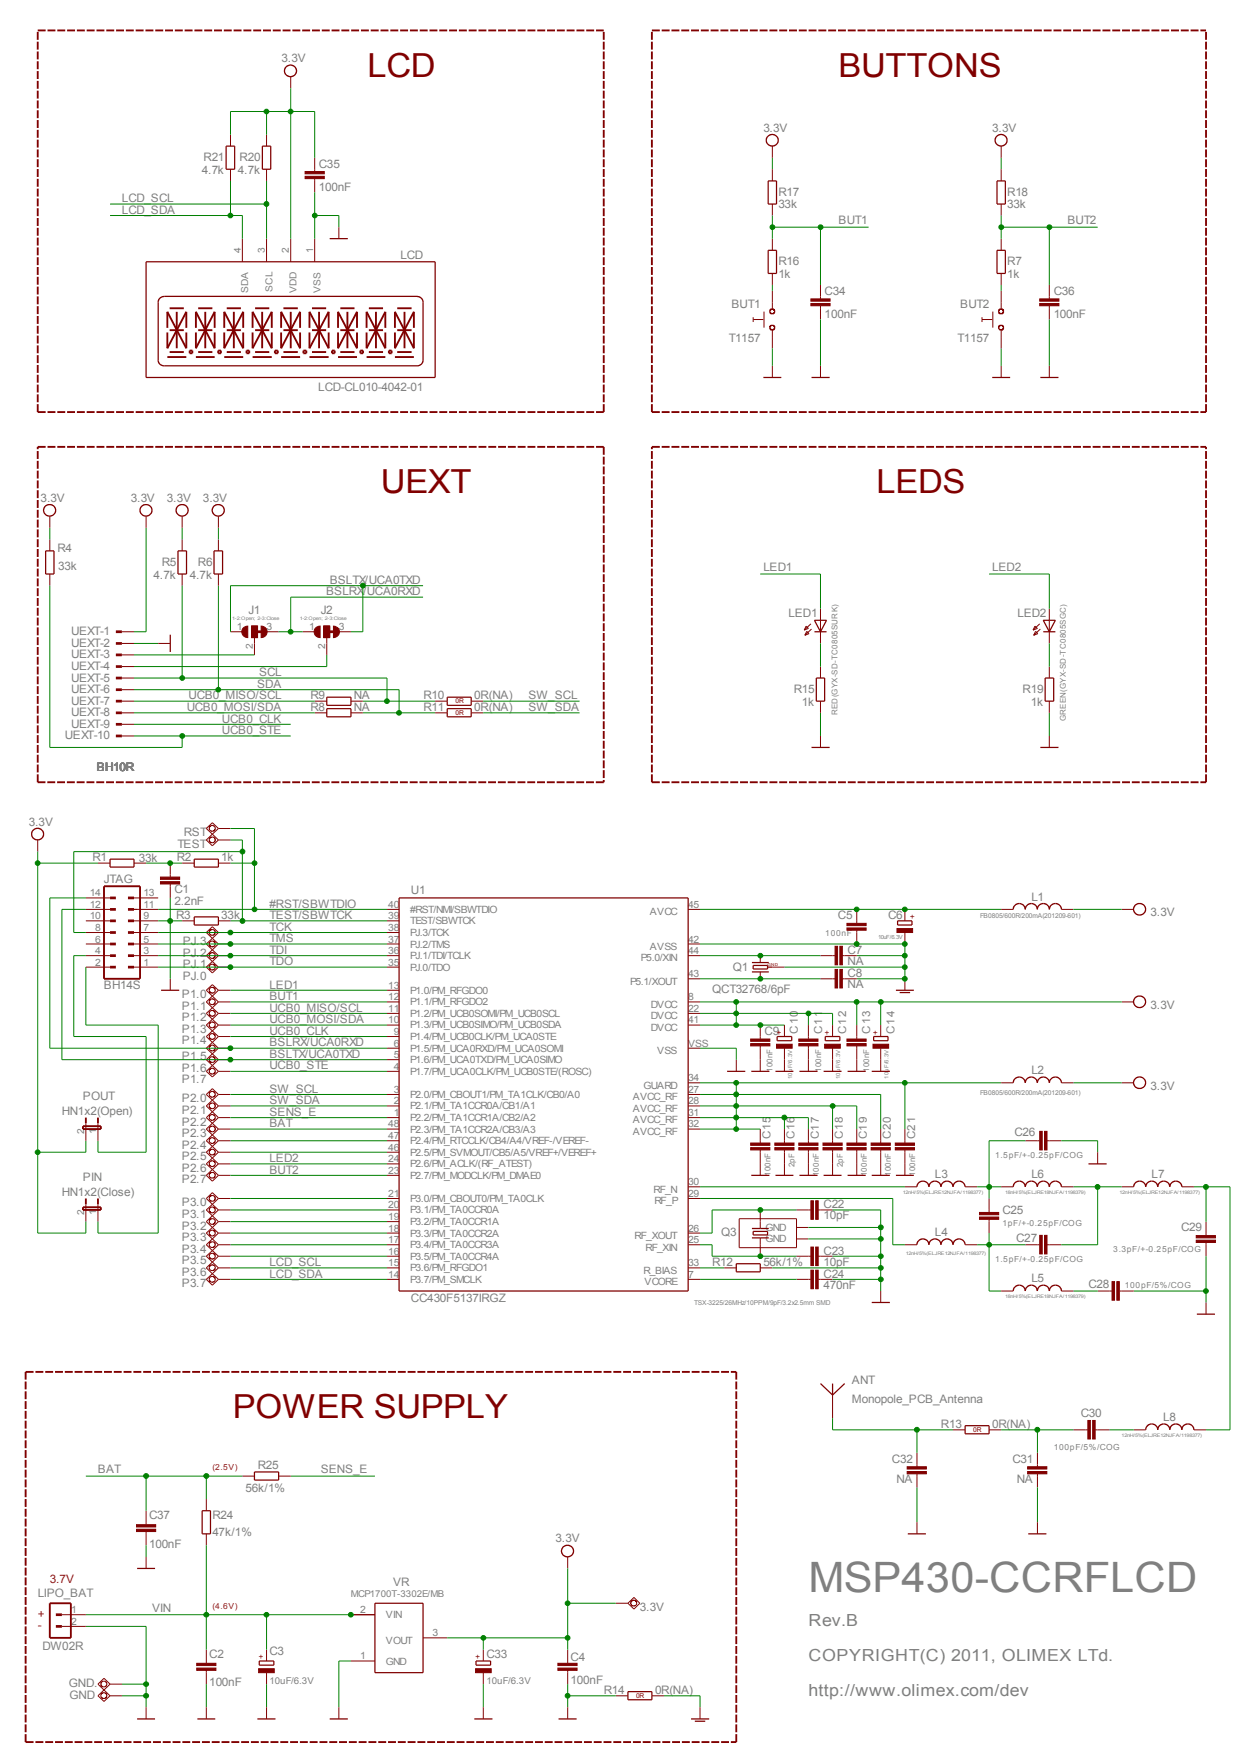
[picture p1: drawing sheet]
<svg xmlns="http://www.w3.org/2000/svg" width="210mm" height="297mm" viewBox="0 0 210 297" stroke-linecap="round" stroke-linejoin="round" font-family="sans-serif">
<g fill="none" stroke="#800000" stroke-width=".17">
<path d="M49.2 13v2M39 22.8v1.9M39 28.6v2M45.1 22.8v1.9M45.1 28.6v2M53.3 26.7v2.3M53.3 30.2v2.4M57.4 38.5v1.9M130.7 24.7v2M130.7 28.6v2M130.7 34.5v2M169.5 24.7v2"/>
<path d="M169.5 28.6v2M169.5 34.5v2M41 40.4v3.9M45.1 40.4v3.9M49.2 40.4v3.9M53.3 40.4v3.9M127.5 54.1h1.7M127.5 53.7v.8M129.3 52.7v2.8M130.7 40.4v2M130.7 46.3v1.9M130.7 49.2v3.1"/>
<path d="M130.7 55.8v3.2M138.9 48.2v2.4M138.9 51.8v2.3M166.2 54.1h1.8M166.2 53.7v.8M168.1 52.7v2.8M169.5 40.4v2M169.5 46.3v1.9M169.5 49.2v3.1M169.5 55.8v3.2M177.6 48.2v2.4M177.6 51.8v2.3"/>
<path d="M130.7 61.9v2M138.9 61.9v2M169.5 61.9v2M177.6 61.9v2M8.4 87.4v1.9M8.4 91.3v1.9M8.4 97.2v1.9M24.7 87.4v1.9M30.8 87.4v1.9M30.8 91.3v1.9M30.8 97.2v1.9M37 87.4v1.9"/>
<path d="M37 91.3v1.9M37 97.2v1.9M20.6 108.9h2.1M20.6 106.9h2.1M20.6 118.7h2.1M20.6 110.8h2.1M20.6 112.8h2.1M20.6 114.8h2.1M20.6 116.7h2.1M26.8 108.9h2M39 106.9h2M42.6 106h1v1.9h-1z"/>
<path d="M43.1 107.9v2.9M45.1 106.9h2.1M51.2 106.9h2.1M53.3 118.7h2M54.8 106h1v1.9h-1zM55.3 107.9v2.9M57.4 106.9h2M59.4 118.7h2M73.7 118.7h2M79.8 118.7h2M136.5 106l.3 .4-.7 .2zM136.6 106.9l.3 .3-.7 .3z"/>
<path d="M137.3 105.6l-1.2 1M137.4 106.5l-1.2 1M138.9 103v5.9M138.9 112.8v2M138.9 118.7v1.9M175.2 106l.4 .4-.7 .2zM175.3 106.9l.4 .3-.7 .3zM176 105.6l-1.1 1M176.1 106.5l-1.1 1M177.6 103v5.9M177.6 112.8v2M177.6 118.7v1.9"/>
<path d="M20.6 120.6h2.1M20.6 122.6h2.1M20.6 124.6h2.1M53.3 120.6h2M59.4 120.6h2M73.7 120.6h2M79.8 120.6h2M138.9 124.6v1.9M177.6 124.6v1.9M6.4 142.2v1.9M14.5 159.8h4.1M14.5 157.8h4.1"/>
<path d="M14.5 155.9h4.1M14.5 153.9h4.1M14.5 152h4.1M16.6 146.1h2M22.7 159.8h4.1M22.7 157.8h4.1M22.7 155.9h4.1M22.7 153.9h4.1M22.7 152h4.1M22.7 146.1h2M28.8 146.1v2.3M28.8 149.6v2.4"/>
<path d="M30.8 155.9h2.1M30.8 146.1h2.1M35.9 158.8l-1 1 2.1 1.9M35.9 158.8l1.1 1M35.9 141.2l-1 1 1 1 1.1-1M35.9 141.2l1.1 1M37 159.8h2M37 157.8h2M37 155.9h2M37 159.8l-2.1 1.9 1 1M37 157.8l-1.1-1-1 1 1 1M37 157.8l-1.1 1"/>
<path d="M37 146.1h2M37 140.2h2M37 140.2l-1.1-1-1 1 1 1M37 140.2l-1.1 1M37 142.2h2M65.5 159.8h2.1M65.5 157.8h2.1M65.5 155.9h2.1M65.5 153.9h2.1M116.5 159.8h2M116.5 153.9h2M145 153.9v2.4"/>
<path d="M145 157.4v2.4M153.2 153.9v2M153.2 157.8v2M169.5 153.9h2M179.7 153.9h2M189.9 153.9h2M14.5 161.7h4.1M14.5 163.7h4.1M22.7 161.7h4.1M22.7 163.7h4.1M28.8 165.7v1.9M35.9 170.6l-1 .9 2.1 2"/>
<path d="M35.9 170.6l1.1 .9M35.9 174.5l-1 .9 2.1 2M35.9 174.5l1.1 .9M35.9 178.4l-1 1 2.1 1.9M35.9 178.4l1.1 1M35.9 162.7l-1 1 1 1 1.1-1M35.9 162.7l1.1 1M37 161.7h2M37 163.7h2M37 167.6h2M37 167.6l-1.1-.9-1 .9 2.1 2M37 167.6l-2.1 2 1 1"/>
<path d="M37 169.6h2M37 169.6l-1.1 1M37 171.5h2M37 171.5l-2.1 2 1 1M37 173.5h2M37 173.5l-1.1 1M37 175.4h2M37 175.4l-2.1 2 1 1M37 177.4h2M37 177.4l-1.1 1M37 179.4h2M37 179.4l-2.1 1.9 1 1 1.1-1"/>
<path d="M37 161.7l-1.1 1M65.5 161.7h2.1M65.5 163.7h2.1M65.5 167.6h2.1M65.5 169.6h2.1M65.5 171.5h2.1M65.5 173.5h2.1M65.5 175.4h2.1M65.5 177.4h2.1M65.5 179.4h2.1M116.5 161.7h2M116.5 165.7h2"/>
<path d="M116.5 169.6h2M116.5 171.5h2M116.5 173.5h2M116.5 177.4h2M124.6 179.4v1.9M128.7 161.7v1.2M128.7 164.5v1.2M128.7 173.5v2.3M128.7 177v4.3M130.7 163.7h2.1M132.8 173.5v1.9M132.8 177.4v3.9"/>
<path d="M136.8 173.5v2.3M136.8 177v4.3M138.9 161.7h2.5M138.9 165.7h2.5M140.9 173.5v1.9M140.9 177.4v3.9M142.6 161.7h2.4M142.6 165.7h2.4M145 173.5v2.3M145 177v4.3M149.1 173.5v1.9M149.1 177.4v3.9"/>
<path d="M153.2 165.7v1.9M189.9 169.6h2M14.5 190.1v3M16.6 190.1v3M35.9 186.2l-1 1 2.1 2M35.9 186.2l1.1 1M35.9 190.1l-1 1 2.1 2M35.9 190.1l1.1 1M35.9 194l-1 1 2.1 2M35.9 194l1.1 1M35.9 197.9l-1 1 1 1 1.1-1M35.9 197.9l1.1 1"/>
<path d="M37 193.1h2M37 181.3h2M37 185.2h2M37 185.2l-1.1-.9-1 .9 1 1M37 185.2l-1.1 1M37 187.2h2M37 187.2l-2.1 2 1 .9M37 189.2h2M37 189.2l-1.1 .9M37 191.1h2M37 191.1l-2.1 2 1 .9M37 193.1l-1.1 .9"/>
<path d="M37 195h2M37 195l-2.1 2 1 .9M37 197h2M37 197l-1.1 .9M37 198.9h2M65.5 193.1h2.1M65.5 181.3h2.1M65.5 185.2h2.1M65.5 187.2h2.1M65.5 189.2h2.1M65.5 191.1h2.1M65.5 195h2.1"/>
<path d="M65.5 197h2.1M65.5 198.9h2.1M116.5 183.3h2M116.5 185.2h2M116.5 187.2h2M116.5 189.2h2M116.5 191.1h2M128.7 191.1v2.4M128.7 194.6v4.3M132.8 191.1v2.4M132.8 194.6v4.3M136.8 191.1v2.4"/>
<path d="M136.8 194.6v4.3M140.9 191.1v2.4M140.9 194.6v4.3M145 191.1v2.4M145 194.6v4.3M149.1 191.1v2.4M149.1 194.6v4.3M153.2 191.1v2.4M153.2 194.6v4.3M169.5 183.3h2M173.6 193.1h2.4M177.2 193.1h2.5"/>
<path d="M179.7 183.3h2M185.8 195v2M189.9 183.3h2M14.5 203.8v3M16.6 203.8v3M35.9 203.8l-1 1 2.1 2M35.9 203.8l1.1 1M35.9 207.8l-1 .9 2.1 2M35.9 207.8l1.1 .9M35.9 211.7l-1 .9 2.1 2M35.9 211.7l1.1 .9M35.9 215.6l-1 .9 1 1 1.1-1"/>
<path d="M35.9 215.6l1.1 .9M37 204.8h2M37 212.6h2M37 216.5h2M37 210.7h2M37 202.8h2M37 202.8l-1.1-.9-1 .9 1 1M37 202.8l-1.1 1M37 204.8l-2.1 2 1 1M37 206.8h2M37 206.8l-1.1 1M37 208.7h2"/>
<path d="M37 208.7l-2.1 2 1 1M37 210.7l-1.1 1M37 212.6l-2.1 2 1 1M37 214.6h2M37 214.6l-1.1 1M65.5 204.8h2.1M65.5 212.6h2.1M65.5 216.5h2.1M65.5 210.7h2.1M65.5 202.8h2.1M65.5 206.8h2.1M65.5 208.7h2.1"/>
<path d="M65.5 214.6h2.1M116.5 216.5h2M116.5 210.7h2M116.5 200.9h2M116.5 202.8h2M116.5 208.7h2M116.5 214.6h2M122.6 214.6h2M125.1 206.3h9.7v4.9h-9.7zM128.7 204.8v3.1M128.7 209.5v3.1M128.7 214.6h2"/>
<path d="M134.8 204.8h2.5M134.8 212.6h2.5M134.8 216.5h2.5M134.8 209.7h2M134.8 207.8h2M138.5 204.8h2.4M138.5 212.6h2.4M138.5 216.5h2.4M149.1 218.5v2M153.2 210.7h2M153.2 200.9h2M163.4 210.7h2"/>
<path d="M163.4 200.9h2M167.4 202.8v2.4M167.4 206.4v2.3M169.5 218.5h2M169.5 200.9h2M173.6 210.7h2.4M177.2 210.7h2.5M179.7 218.5h2M179.7 200.9h2M185.8 218.5h2.4M189.5 218.5h2.4M189.9 200.9h2"/>
<path d="M200.1 200.9h2M204.2 206.8v2.3M204.2 210.3v2.3M140.9 236.1v3.9M204.2 220.5v1.9M24.7 255.7v2.3M24.7 259.2v2.3M34.9 253.7v2M34.9 259.6v1.9M41 249.8h2.1M47.2 249.8h2M155.2 245.9v2.3"/>
<path d="M155.2 249.4v2.4M155.2 257.6v2M161.3 242h2.1M167.4 242h2.1M175.6 245.9v2.3M175.6 249.4v2.4M175.6 257.6v2M181.7 242h2.4M185.4 242h2.4M191.9 242h2.1M202.1 242h2.1M10.5 273.3h4"/>
<path d="M10.5 275.3h4M24.7 263.5v2M34.9 279.2v2.3M45.1 279.2v1.9M59.4 273.3h4.1M71.6 277.2h4.1M81.8 279.2v1.9M96.1 263.5v2M96.1 279.2v2.3M104.2 271.4h2.1M106.3 271.4l1-1 1 1-1 .9zM18.6 287h2"/>
<path d="M18.6 285l-2 2 1 1 1-1M18.6 285l-1-.9-1 .9 2 2M18.6 285h2M24.7 289v1.9M34.9 282.7v2.3M34.9 289v1.9M45.1 283.1v1.9M45.1 289v1.9M57.4 289v1.9M59.4 281.1h4.1M81.8 283.1v1.9M81.8 289v1.9"/>
<path d="M96.1 282.7v2.3M96.1 289v1.9M104.2 287h2.1M110.3 287h2.1M118.5 289v1.9"/>
<circle cx="35.9" cy="140.2" r=".5"/>
<circle cx="35.9" cy="159.8" r=".5"/>
<circle cx="35.9" cy="142.2" r=".5"/>
<circle cx="35.9" cy="157.8" r=".5"/>
<circle cx="35.9" cy="167.6" r=".51"/>
<circle cx="35.9" cy="171.5" r=".51"/>
<circle cx="35.9" cy="177.4" r=".5"/>
<circle cx="35.9" cy="163.7" r=".5"/>
<circle cx="35.9" cy="161.7" r=".5"/>
<circle cx="35.9" cy="179.3" r=".5"/>
<circle cx="35.9" cy="175.4" r=".5"/>
<circle cx="35.9" cy="169.5" r=".5"/>
<circle cx="35.9" cy="173.5" r=".5"/>
<circle cx="35.9" cy="191.1" r=".5"/>
<circle cx="35.9" cy="197" r=".5"/>
<circle cx="35.9" cy="195" r=".5"/>
<circle cx="35.9" cy="193" r=".5"/>
<circle cx="35.9" cy="189.1" r=".5"/>
<circle cx="35.9" cy="187.2" r=".5"/>
<circle cx="35.9" cy="185.2" r=".5"/>
<circle cx="35.9" cy="198.9" r=".49"/>
<circle cx="36" cy="181.3" r=".49"/>
<circle cx="35.9" cy="202.8" r=".51"/>
<circle cx="35.9" cy="212.6" r=".51"/>
<circle cx="35.9" cy="216.6" r=".5"/>
<circle cx="35.9" cy="208.7" r=".5"/>
<circle cx="35.9" cy="204.8" r=".5"/>
<circle cx="35.9" cy="206.7" r=".5"/>
<circle cx="35.9" cy="214.6" r=".5"/>
<circle cx="35.9" cy="210.7" r=".5"/>
<circle cx="107.3" cy="271.3" r=".5"/>
<circle cx="17.6" cy="285" r=".52"/>
<circle cx="17.6" cy="287" r=".51"/>
</g>
<g fill="none" stroke="#800000" stroke-width=".21">
<path d="M38.3 24.7h1.4v3.9h-1.4zM44.4 24.7h1.4v3.9h-1.4zM130 30.6h1.4v3.9h-1.4zM168.8 30.6h1.4v3.9h-1.4zM24.7 44.3h49v19.6h-49zM27.1 50.5l.6-.3h43.2l.5 .4 .2 .4v10.1l-.2 .4-.6 .4h-43.2l-.5-.2-.3-.6v-10.1zM55.8 40.4h3.1M130 42.4h1.4v3.9h-1.4zM168.8 42.4h1.4v3.9h-1.4zM129.2 63.9h3.1M137.4 63.9h3M168 63.9h3"/>
<path d="M176.1 63.9h3.1M7.7 93.2h1.4v4h-1.4zM30.1 93.2h1.5v4h-1.5zM36.2 93.2h1.5v4h-1.5zM28.8 107.4v2.9M55.3 119.9h4.1v1.4h-4.1zM55.3 118h4.1v1.4h-4.1zM75.7 119.9h4.1v1.4h-4.1zM75.7 118h4.1v1.4h-4.1zM137.9 105h2l-1 1.9zM137.9 106.9h2M138.2 114.8h1.4v3.9h-1.4z"/>
<path d="M176.6 106.9h2M176.6 105h2l-1 1.9zM176.9 114.8h1.5v3.9h-1.5zM137.4 126.5h3M176.1 126.5h3.1M18.6 145.4h4.1v1.4h-4.1zM32.9 155.2h4.1v1.4h-4.1zM32.9 145.4h4.1v1.4h-4.1zM67.6 152h48.9v66.5h-48.9zM151.9 155.9h2.5v.7h-2.5zM171.5 153.9l.1-.5 .4-.3 .4-.2 .8 .2 .2 .3 .2 .5 .1-.5 .3-.3 .7-.2 .6 .3 .2 .4 .1 .3M175.6 153.9l.2-.6 .7-.4 .7 .2 .3 .3 .1 .5 .2-.5 .3-.3 .4-.2 .5 .1 .5 .4 .2 .5"/>
<path d="M27.3 167.6h3M127.3 164.5h2.8M127.3 162.9h2.8M127.5 163.4h2.4v.6h-2.4zM129.9 163.7h.8M131.6 175.4h2.4v.7h-2.4zM139.7 175.4h2.5v.7h-2.5zM147.9 175.4h2.4v.7h-2.4zM151.7 167.6h3M152.3 168h1.8M123.1 181.3h3.1M127.2 181.3h3"/>
<path d="M127.2 198.9h3M131.3 181.3h3M131.3 198.9h3M135.3 181.3h3.1M135.3 198.9h3.1M139.4 181.3h3.1M139.4 198.9h3.1M143.5 181.3h3M143.5 198.9h3M147.6 181.3h3M147.6 198.9h3M151.7 198.9h3"/>
<path d="M171.5 183.3l.2-.6 .2-.2 .6-.2 .6 .2 .3 .3 .2 .5 .1-.6 .3-.2 .3-.2h.5l.7 .5 .1 .5M175.6 183.3l.1-.5 .4-.4 .5-.1 .7 .2 .3 .4v.4l.2-.5 .3-.3 .3-.2h.5l.6 .4 .2 .6M184.3 197h3M124.6 213.9h4.1v1.4h-4.1zM127.3 207.9h2.8M127.3 209.5h2.8M127.5 208.4h2.4v.6h-2.4zM155.2 200.9l.2-.6 .6-.4h.4l.5 .2 .3 .4v.4l.2-.6 .6-.4h.5l.5 .3 .2 .3 .1 .4 .2-.6 .6-.4 .8 .2 .3 .3 .1 .5 .1-.5 .4-.3 .8-.2 .6 .4 .2 .6M155.2 210.7l.1-.5 .4-.4 .4-.1 .8 .2 .3 .5v.3l.3-.7 .6-.3h.3l.6 .2 .2 .5 .1 .3 .2-.7 .6-.3h.5l.5 .3 .2 .7 .3-.7 .5-.3h.4l.6 .3 .3 .7M171.5 218.5l.1-.5 .4-.3 .4-.2 .7 .2 .3 .3 .2 .5 .1-.5 .3-.3 .4-.2 .5 .1 .6 .4 .1 .5M171.5 200.9l.2-.6 .6-.4h.5l.3 .2 .3 .2 .2 .6 .1-.5 .3-.3 .4-.2h.4l.6 .4 .2 .6M175.6 218.5l.2-.6 .7-.4 .8 .2 .3 .4v.4l.1-.4 .4-.4 .4-.2 .5 .1 .5 .3 .2 .6"/>
<path d="M175.6 200.9l.2-.6 .6-.4h.4l.5 .2 .3 .4v.4l.1-.5 .4-.3 .8-.2 .6 .4 .2 .6M191.9 200.9l.2-.6 .6-.4h.4l.4 .2 .3 .3 .1 .5M194 200.9l.1-.6 .6-.4h.5l.4 .2 .3 .4 .1 .4 .1-.6 .7-.4h.4l.5 .3 .2 .3 .1 .4 .1-.5 .4-.3 .7-.2 .6 .4 .3 .6M138.9 234.2l2 1.9M140.9 234.2v1.9M143 234.2l-2.1 1.9M147.6 220.5h3M202.6 222.4h3.1M34.2 255.7h1.4v3.9h-1.4zM43.1 249.1h4.1v1.4h-4.1zM153.7 259.6h3M163.4 241.3h4v1.4h-4z"/>
<path d="M174.1 259.6h3M194 242v-.3l.2-.4 .6-.3h.4l.5 .3 .2 .4 .1 .3 .3-.7 .5-.3h.4l.5 .3 .2 .2 .1 .5 .3-.7 .5-.3h.4l.5 .3 .3 .4 .1 .3v-.3l.3-.5 .5-.2h.4l.6 .4 .2 .6M23.2 265.5h3M63.5 271.4h8.1v11.7h-8.1zM23.2 290.9h3M33.4 290.9h3M43.6 290.9h3M43.9 281.1h2.5v.7h-2.5zM55.8 290.9h3.1M80.3 290.9h3.1M80.6 281.1h2.4v.7h-2.4zM94.5 290.9h3.1"/>
<path d="M106.3 286.3h4v1.4h-4zM117 290.9h3.1M117.6 291.3h1.8"/>
<circle cx="49.2" cy="12" r=".99"/>
<circle cx="130.7" cy="23.7" r=".99"/>
<circle cx="169.5" cy="23.7" r=".99"/>
<circle cx="130.7" cy="55.5" r=".4"/>
<circle cx="130.7" cy="52.7" r=".39"/>
<circle cx="169.5" cy="55.4" r=".41"/>
<circle cx="169.5" cy="52.7" r=".4"/>
<circle cx="8.4" cy="86.4" r="1"/>
<circle cx="24.7" cy="86.4" r="1"/>
<circle cx="30.9" cy="86.4" r="1"/>
<circle cx="37" cy="86.4" r="1"/>
<circle cx="6.4" cy="141.2" r=".99"/>
<circle cx="192.9" cy="153.9" r="1"/>
<circle cx="192.9" cy="169.6" r="1"/>
<circle cx="192.9" cy="183.2" r="1"/>
<circle cx="96.1" cy="262.5" r="1"/>
</g>
<g fill="#800000" stroke="#800000" stroke-width=".17">
<path d="M27.2 149.2h3.2v.4h-3.2z" fill-rule="evenodd"/>
<path d="M27.2 148.4h3.2v.4h-3.2z" fill-rule="evenodd"/>
<path d="M33.3 282.3h3.2v.4h-3.2z" fill-rule="evenodd"/>
<path d="M33.3 281.5h3.2v.4h-3.2z" fill-rule="evenodd"/>
<path d="M43.8 282.4h2.6v.7h-2.6z" fill-rule="evenodd"/>
<path d="M94.4 282.3h3.3v.4h-3.3z" fill-rule="evenodd"/>
<path d="M94.4 281.5h3.3v.4h-3.3z" fill-rule="evenodd"/>
<path d="M143.4 157.1h3.2v.3h-3.2z" fill-rule="evenodd"/>
<path d="M143.4 156.3h3.2v.4h-3.2z" fill-rule="evenodd"/>
<path d="M151.8 157.2h2.7v.6h-2.7z" fill-rule="evenodd"/>
<path d="M141.4 160.2h.4v3.1h-.4z" fill-rule="evenodd"/>
<path d="M142.2 160.2h.4v3.1h-.4z" fill-rule="evenodd"/>
<path d="M141.4 164.1h.4v3.1h-.4z" fill-rule="evenodd"/>
<path d="M142.2 164.1h.4v3.1h-.4z" fill-rule="evenodd"/>
<path d="M127.1 176.6h3.2v.4h-3.2z" fill-rule="evenodd"/>
<path d="M127.1 175.9h3.2v.3h-3.2z" fill-rule="evenodd"/>
<path d="M131.4 176.7h2.7v.7h-2.7z" fill-rule="evenodd"/>
<path d="M135.2 176.6h3.3v.4h-3.3z" fill-rule="evenodd"/>
<path d="M135.2 175.9h3.3v.3h-3.3z" fill-rule="evenodd"/>
<path d="M139.6 176.7h2.6v.7h-2.6z" fill-rule="evenodd"/>
<path d="M143.4 176.6h3.2v.4h-3.2z" fill-rule="evenodd"/>
<path d="M143.4 175.9h3.2v.3h-3.2z" fill-rule="evenodd"/>
<path d="M147.8 176.7h2.6v.7h-2.6z" fill-rule="evenodd"/>
<path d="M127.1 194.2h3.2v.4h-3.2z" fill-rule="evenodd"/>
<path d="M127.1 193.5h3.2v.4h-3.2z" fill-rule="evenodd"/>
<path d="M131.2 194.2h3.2v.4h-3.2z" fill-rule="evenodd"/>
<path d="M131.2 193.5h3.2v.4h-3.2z" fill-rule="evenodd"/>
<path d="M135.2 194.2h3.3v.4h-3.3z" fill-rule="evenodd"/>
<path d="M135.2 193.5h3.3v.4h-3.3z" fill-rule="evenodd"/>
<path d="M139.3 194.2h3.3v.4h-3.3z" fill-rule="evenodd"/>
<path d="M139.3 193.5h3.3v.4h-3.3z" fill-rule="evenodd"/>
<path d="M143.4 194.2h3.2v.4h-3.2z" fill-rule="evenodd"/>
<path d="M143.4 193.5h3.2v.4h-3.2z" fill-rule="evenodd"/>
<path d="M147.5 194.2h3.2v.4h-3.2z" fill-rule="evenodd"/>
<path d="M147.5 193.5h3.2v.4h-3.2z" fill-rule="evenodd"/>
<path d="M151.6 194.2h3.2v.4h-3.2z" fill-rule="evenodd"/>
<path d="M151.6 193.5h3.2v.4h-3.2z" fill-rule="evenodd"/>
<path d="M137.3 203.2h.4v3.2h-.4z" fill-rule="evenodd"/>
<path d="M138.1 203.2h.4v3.2h-.4z" fill-rule="evenodd"/>
<path d="M137.3 211.1h.4v3.1h-.4z" fill-rule="evenodd"/>
<path d="M138.1 211.1h.4v3.1h-.4z" fill-rule="evenodd"/>
<path d="M137.3 215h.4v3.1h-.4z" fill-rule="evenodd"/>
<path d="M138.1 215h.4v3.1h-.4z" fill-rule="evenodd"/>
<path d="M165.8 206h3.3v.4h-3.3z" fill-rule="evenodd"/>
<path d="M165.8 205.2h3.3v.4h-3.3z" fill-rule="evenodd"/>
<path d="M176.8 191.5h.4v3.1h-.4z" fill-rule="evenodd"/>
<path d="M176 191.5h.4v3.1h-.4z" fill-rule="evenodd"/>
<path d="M176.8 209.1h.4v3.1h-.4z" fill-rule="evenodd"/>
<path d="M176 209.1h.4v3.1h-.4z" fill-rule="evenodd"/>
<path d="M189.1 216.9h.4v3.2h-.4z" fill-rule="evenodd"/>
<path d="M188.2 216.9h.5v3.2h-.5z" fill-rule="evenodd"/>
<path d="M202.5 209.9h3.2v.4h-3.2z" fill-rule="evenodd"/>
<path d="M202.5 209.1h3.2v.4h-3.2z" fill-rule="evenodd"/>
<path d="M184.1 240.4h.5v3.2h-.5z" fill-rule="evenodd"/>
<path d="M185 240.4h.4v3.2h-.4z" fill-rule="evenodd"/>
<path d="M174 249.1h3.2v.3h-3.2z" fill-rule="evenodd"/>
<path d="M174 248.2h3.2v.4h-3.2z" fill-rule="evenodd"/>
<path d="M153.6 249.1h3.2v.3h-3.2z" fill-rule="evenodd"/>
<path d="M153.6 248.2h3.2v.4h-3.2z" fill-rule="evenodd"/>
<path d="M80.5 282.4h2.6v.7h-2.6z" fill-rule="evenodd"/>
<path d="M137.3 51.4h3.2v.4h-3.2z" fill-rule="evenodd"/>
<path d="M137.3 50.6h3.2v.4h-3.2z" fill-rule="evenodd"/>
<path d="M51.6 29.8h3.3v.4h-3.3z" fill-rule="evenodd"/>
<path d="M51.6 29h3.3v.4h-3.3z" fill-rule="evenodd"/>
<path d="M176 51.4h3.2v.4h-3.2z" fill-rule="evenodd"/>
<path d="M176 50.6h3.2v.4h-3.2z" fill-rule="evenodd"/>
<path d="M23.1 258.8h3.3v.4h-3.3z" fill-rule="evenodd"/>
<path d="M23.1 258.1h3.3v.3h-3.3z" fill-rule="evenodd"/>
<path d="M42.6 105.9h1v2h-1z" fill-rule="evenodd"/>
<path d="M44.2 106a.97 .97 0 0 1 1 .9 .97 .97 0 0 1-1 1z" fill-rule="evenodd"/>
<path d="M41.2 106.2l.7-.2v1.9a.98 .98 0 0 1-.9-.6 .98 .98 0 0 1 .2-1.1z" fill-rule="evenodd"/>
<path d="M54.8 105.9h1v2h-1z" fill-rule="evenodd"/>
<path d="M56.4 106a.97 .97 0 0 1 1.1 .9 .97 .97 0 0 1-1.1 1z" fill-rule="evenodd"/>
<path d="M53.5 106.2l.7-.2v1.9a.98 .98 0 0 1-.9-.6 .98 .98 0 0 1 .2-1.1z" fill-rule="evenodd"/>
</g>
<g fill="none" stroke="#800000" stroke-width=".32">
<path d="M28.3 55.5v-2.7l3.2 6.1v-2.6M28.7 59.6h2.4M28.7 52.2h2.4M28.7 55.9h2.4M29.9 52.8v6.1M31.5 55.5v-2.7l-3.2 6.1v-2.6M32.1 59.3h.5v.5h-.5zM33.2 55.5v-2.7l3.1 6.1v-2.6M33.5 59.6h2.4M33.5 52.2h2.4M33.5 55.9h2.4M34.7 52.8v6.1"/>
<path d="M36.3 55.5v-2.7l-3.1 6.1v-2.6M36.9 59.3h.5v.5h-.5zM38 55.5v-2.7l3.2 6.1v-2.6M38.4 59.6h2.4M38.4 52.2h2.4M38.4 55.9h2.4M39.6 52.8v6.1M41.2 55.5v-2.7l-3.2 6.1v-2.6M41.7 59.3h.5v.5h-.5zM42.8 55.5v-2.7l3.2 6.1v-2.6M43.2 59.6h2.4M43.2 52.2h2.4"/>
<path d="M43.2 55.9h2.4M44.4 52.8v6.1M46 55.5v-2.7l-3.2 6.1v-2.6M46.5 59.3h.5v.5h-.5zM47.6 55.5v-2.7l3.2 6.1v-2.6M48 59.6h2.4M48 52.2h2.4M48 55.9h2.4M49.2 52.8v6.1M50.8 55.5v-2.7l-3.2 6.1v-2.6M51.4 59.3h.5v.5h-.5zM52.4 55.5v-2.7l3.2 6.1v-2.6"/>
<path d="M52.8 59.6h2.4M52.8 52.2h2.4M52.8 55.9h2.4M54 52.8v6.1M55.6 55.5v-2.7l-3.2 6.1v-2.6M56.2 59.3h.5v.5h-.5zM57.2 55.5v-2.7l3.2 6.1v-2.6M57.6 59.6h2.4M57.6 52.2h2.4M57.6 55.9h2.4M58.8 52.8v6.1M60.4 55.5v-2.7l-3.2 6.1v-2.6"/>
<path d="M61 59.3h.5v.5h-.5zM62.1 55.5v-2.7l3.1 6.1v-2.6M62.4 59.6h2.4M62.4 52.2h2.4M62.4 55.9h2.4M63.6 52.8v6.1M65.2 55.5v-2.7l-3.1 6.1v-2.6M65.8 59.3h.5v.5h-.5zM66.9 55.5v-2.7l3.2 6.1v-2.6M67.2 59.6h2.5M67.2 52.2h2.5M67.2 55.9h2.5"/>
<path d="M68.5 52.8v6.1M70.1 55.5v-2.7l-3.2 6.1v-2.6M28.3 60.4h3.2M33.2 60.4h3.1M38 60.4h3.2M42.8 60.4h3.2M47.6 60.4h3.2M52.4 60.4h3.2M57.2 60.4h3.2M62.1 60.4h3.1M66.9 60.4h3.2M17.6 150h6.1v15.7h-6.1z"/>
<path d="M14 190.6h3.1v.5h-3.1zM14.5 189.2v.9M16.6 189.2v.9M14 204.3h3.1v.5h-3.1zM14.5 202.8v1M16.6 202.8v1M8.4 271.4h3.6v5.8h-3.6z"/>
</g>
<g fill="none" stroke="#800000" stroke-width=".46">
<path d="M19.6 106.9h1M19.6 108.9h1M19.6 110.8h1M19.6 112.8h1M19.6 114.8h1M19.6 116.7h1M19.6 118.7h1M43.1 106.9h1.5M55.3 106.9h1.5M19.6 120.6h1M19.6 122.6h1M19.6 124.6h1"/>
<path d="M18.6 155.9h1M18.6 157.8h1M18.6 159.8h1M18.6 153.9h1M18.6 152h1M21.7 155.9h1M21.7 157.8h1M21.7 159.8h1M21.7 153.9h1M21.7 152h1M18.6 161.7h1M18.6 163.7h1"/>
<path d="M21.7 161.7h1M21.7 163.7h1M9.5 275.3h1M9.5 273.3h1"/>
</g>
<g fill="none" stroke="#800000" stroke-width=".32" stroke-dasharray="1.3 .3" stroke-linecap="butt">
<path d="M6.4 5.2h95.8M110.3 5.2h93.9M6.4 75.6h95.8M6.4 69.7h95.8M6.4 69.7v-64.5M102.2 75.6v56.8M102.2 69.7v-64.5M110.3 69.7v-64.5M110.3 69.7h93.9M110.3 75.6h93.9M204.2 69.7v-64.5M6.4 132.4v-56.8"/>
<path d="M102.2 132.4h-95.8M110.3 132.4h93.9M110.3 132.4v-56.8M204.2 132.4v-56.8M4.3 232.2h120.3M4.3 294.9v-62.7M4.3 294.9h120.3M124.6 294.9v-62.7"/>
</g>
<g fill="#008000" stroke="#008000" stroke-width=".17">
<circle cx="43.1" cy="153.9" r=".4"/>
<circle cx="43.1" cy="146.1" r=".4"/>
<circle cx="155.2" cy="242" r=".41"/>
<circle cx="34.9" cy="249.8" r=".41"/>
<circle cx="24.7" cy="249.8" r=".41"/>
<circle cx="39" cy="177.4" r=".4"/>
<circle cx="49.2" cy="106.9" r=".4"/>
<circle cx="39" cy="179.4" r=".4"/>
<circle cx="61.4" cy="99.1" r=".41"/>
<circle cx="130.8" cy="38.5" r=".4"/>
<circle cx="138.9" cy="38.5" r=".4"/>
<circle cx="169.5" cy="38.5" r=".4"/>
<circle cx="177.6" cy="38.5" r=".4"/>
<circle cx="204.1" cy="218.5" r=".4"/>
<circle cx="149.1" cy="212.6" r=".4"/>
<circle cx="149.1" cy="207.7" r=".41"/>
<circle cx="149.1" cy="209.7" r=".4"/>
<circle cx="149.1" cy="214.6" r=".4"/>
<circle cx="149.1" cy="216.5" r=".4"/>
<circle cx="28.8" cy="155.9" r=".41"/>
<circle cx="53.3" cy="36.5" r=".4"/>
<circle cx="24.7" cy="287" r=".4"/>
<circle cx="24.7" cy="285.1" r=".4"/>
<circle cx="96.1" cy="287" r=".4"/>
<circle cx="153.2" cy="165.7" r=".4"/>
<circle cx="153.2" cy="163.7" r=".4"/>
<circle cx="145" cy="159.8" r=".4"/>
<circle cx="153.2" cy="159.8" r=".4"/>
<circle cx="153.2" cy="161.8" r=".4"/>
<circle cx="45.1" cy="34.5" r=".41"/>
<circle cx="39" cy="36.5" r=".4"/>
<circle cx="145" cy="153.9" r=".4"/>
<circle cx="153.2" cy="153.9" r=".4"/>
<circle cx="28.8" cy="146.1" r=".4"/>
<circle cx="132.8" cy="189.1" r=".41"/>
<circle cx="124.6" cy="191.1" r=".4"/>
<circle cx="124.6" cy="189.1" r=".41"/>
<circle cx="140.9" cy="187.2" r=".4"/>
<circle cx="124.6" cy="187.2" r=".4"/>
<circle cx="124.6" cy="185.2" r=".41"/>
<circle cx="124.6" cy="183.3" r=".4"/>
<circle cx="153.2" cy="183.3" r=".4"/>
<circle cx="204.1" cy="200.9" r=".41"/>
<circle cx="128.7" cy="161.8" r=".4"/>
<circle cx="128.7" cy="165.7" r=".4"/>
<circle cx="175.6" cy="242" r=".41"/>
<circle cx="128.7" cy="212.6" r=".4"/>
<circle cx="128.7" cy="204.8" r=".4"/>
<circle cx="167.4" cy="210.7" r=".4"/>
<circle cx="167.4" cy="200.9" r=".41"/>
<circle cx="185.8" cy="200.9" r=".41"/>
<circle cx="30.8" cy="114.8" r=".4"/>
<circle cx="65.5" cy="118.7" r=".4"/>
<circle cx="37" cy="116.7" r=".4"/>
<circle cx="67.5" cy="120.7" r=".4"/>
<circle cx="39" cy="157.8" r=".4"/>
<circle cx="39" cy="161.8" r=".4"/>
<circle cx="39" cy="163.7" r=".4"/>
<circle cx="41" cy="155.9" r=".41"/>
<circle cx="41" cy="144.1" r=".41"/>
<circle cx="39" cy="159.8" r=".4"/>
<circle cx="30.8" cy="124.6" r=".4"/>
<circle cx="145" cy="169.6" r=".4"/>
<circle cx="136.9" cy="171.5" r=".4"/>
<circle cx="124.6" cy="169.6" r=".4"/>
<circle cx="124.6" cy="171.5" r=".4"/>
<circle cx="128.7" cy="173.5" r=".4"/>
<circle cx="124.6" cy="173.5" r=".4"/>
<circle cx="149.1" cy="169.6" r=".4"/>
<circle cx="96.1" cy="277.2" r=".4"/>
<circle cx="96.1" cy="271.4" r=".4"/>
<circle cx="81.8" cy="277.2" r=".4"/>
<circle cx="49.2" cy="18.9" r=".4"/>
<circle cx="45.1" cy="18.9" r=".4"/>
<circle cx="6.4" cy="146.1" r=".4"/>
<circle cx="6.4" cy="195" r=".4"/>
<circle cx="59.4" cy="273.3" r=".4"/>
<circle cx="45.1" cy="273.3" r=".4"/>
<circle cx="34.9" cy="273.3" r=".4"/>
</g>
<g fill="none" stroke="#008000" stroke-width=".17">
<path d="M45.1 18.9v3.9M49.2 15v25.4M18.6 36.5h22.4v3.9M18.6 34.5h26.5M39 22.8v-3.9h14.3v7.8M39 30.6v5.9M45.1 30.6v9.8M53.3 36.5h4.1v2M53.3 32.6v7.8M130.7 38.5h16.3M130.7 26.7v1.9M130.7 36.5v3.9"/>
<path d="M138.9 38.5v9.7M169.5 38.5h16.3M169.5 26.7v1.9M169.5 36.5v3.9M177.6 38.5v9.7M130.7 48.2v1M130.7 59v2.9M138.9 54.1v7.8M169.5 48.2v1M169.5 59v2.9M177.6 54.1v7.8M8.4 89.3v2"/>
<path d="M8.4 99.1v27.4h22.4v-1.9M24.7 89.3v17.6h-2M30.8 89.3v2M30.8 99.1v15.7M37 89.3v2M37 99.1v17.6M61.4 99.1v7.8h-2M71.6 99.1h-32.6v7.8M128.7 97.2h10.2v5.8M167.4 97.2h10.2v5.8M22.7 108.9h4.1M22.7 114.8h42.8v3.9"/>
<path d="M22.7 118.7h30.6M22.7 116.7h44.9v3.9M22.7 110.8h20.4M47.2 106.9h4M55.3 110.8v2h-32.6M61.4 118.7h12.3M71.6 101.1h-22.4v5.8M81.8 118.7h16.3M138.9 108.9v3.9M177.6 108.9v3.9M22.7 120.6h30.6M22.7 122.6h26.5"/>
<path d="M22.7 124.6h26.5M61.4 120.6h12.3M81.8 120.6h16.3M138.9 120.6v4M177.6 120.6v4M6.4 146.1h10.2M6.4 144.1v64.6h8.1v-1.9M14.5 153.9h-4v25.5h55M14.5 152h-6.1v25.4h57.1M24.7 146.1h6.1M26.8 153.9h38.7M26.8 155.9h4"/>
<path d="M26.8 159.8h38.7M26.8 157.8h38.7M28.8 152v13.7M39 146.1h4.1M39 140.2h4.1v13.7M39 155.9h26.5M39 142.2h2v13.7M41 144.1h-28.5v13.7h2M118.5 153.9h51M118.5 159.8h34.7v5.9h-8.2M181.7 153.9h8.2M14.5 161.7h-2v13.7h12.2v19.6h-8.1v-1.9"/>
<path d="M14.5 163.7v9.8h12.3v35.2h-10.2v-1.9M26.8 161.7h38.7M26.8 163.7h38.7M39 169.6h26.5M39 167.6h26.5M39 173.5h26.5M39 175.4h26.5M39 171.5h26.5M118.5 171.5h22.4v2M118.5 177.4h6.1v2M118.5 169.6h71.4M118.5 161.7h20.4"/>
<path d="M118.5 165.7h20.4M118.5 173.5h14.3M124.6 169.6v3.9M132.8 163.7h20.4M136.8 171.5v2M145 161.7h8.2M145 169.6v3.9M149.1 169.6v3.9M14.5 193.1v1.9h-8.1M39 191.1h26.5M39 198.9h26.5M39 193.1h26.5"/>
<path d="M39 197h26.5M39 189.2h26.5M39 187.2h26.5M39 185.2h26.5M39 195h26.5M39 181.3h26.5M118.5 191.1h10.2M118.5 185.2h30.6v5.9M118.5 189.2h18.3v1.9M118.5 187.2h26.5v3.9M118.5 183.3h51M124.6 183.3v7.8"/>
<path d="M132.8 189.2v1.9M140.9 187.2v3.9M153.2 183.3v7.8M173.6 193.1h-6.2v9.7M179.7 193.1h6.1v1.9M181.7 183.3h8.2M39 212.6h26.5M39 204.8h26.5M39 214.6h26.5M39 216.5h26.5M39 208.7h26.5M39 210.7h26.5"/>
<path d="M39 202.8h26.5M39 206.8h26.5M118.5 210.7h2v1.9h14.3M118.5 214.6h4.1M118.5 216.5h16.3M118.5 200.9h34.7M118.5 202.8h32.6v7.9h2.1M130.7 214.6h18.4M134.8 204.8h-14.3v3.9h-2M136.8 207.8h12.3M136.8 209.7h12.3M140.9 204.8h8.2v13.7"/>
<path d="M140.9 212.6h8.2M140.9 216.5h8.2M165.4 200.9h4.1M165.4 210.7h8.2M167.4 208.7v9.8h2.1M181.7 218.5h4.1M181.7 200.9h8.2M185.8 200.9v9.8h-6.1M191.9 218.5h12.3M202.1 200.9h6.1v41.1h-4M204.2 200.9v5.9M204.2 212.6v7.9"/>
<path d="M14.5 249.8h26.5M24.7 249.8v5.9M34.9 249.8v3.9M49.2 249.8h14.3M140.9 240v2h20.4M155.2 242v3.9M155.2 251.8v5.8M169.5 242h12.2M175.6 242v3.9M175.6 251.8v5.8M187.8 242h4.1M14.5 275.3h10.2v13.7"/>
<path d="M14.5 273.3h44.9M24.7 261.5v2M34.9 261.5v17.7M45.1 273.3v5.9M75.7 277.2h20.4M81.8 277.2v2M96.1 265.5v13.7M96.1 271.4h8.1M20.6 285h4.1M20.6 287h4.1M34.9 285v4M45.1 285v4"/>
<path d="M59.4 281.1h-2v7.9M81.8 285v4M96.1 287h8.1M96.1 285v4M112.4 287h6.1v2"/>
</g>
<text font-size="7.1" fill="#808080" x="136.8" y="269.4">MSP430-CCRFLCD</text>
<g font-size="5.6" fill="#800000">
<text x="62.2" y="13">LCD</text>
<text x="142" y="13">BUTTONS</text>
<text x="64.5" y="83.5">UEXT</text>
<text x="148.4" y="83.5">LEDS</text>
<text x="39.4" y="240">POWER SUPPLY</text>
</g>
<g font-size="2.8" fill="#808080">
<text x="136.8" y="275.3">Rev.B</text>
<text x="136.8" y="281.1">COPYRIGHT(C) 2011, OLIMEX LTd.</text>
<text x="136.8" y="287">http://www.olimex.com/dev</text>
</g>
<g font-size="2" fill="#808080">
<text x="47.7" y="10.5">3.3V</text>
<text x="129.2" y="22.3">3.3V</text>
<text x="168" y="22.3">3.3V</text>
<text x="34.1" y="29.4">4.7k</text>
<text x="34.5" y="27.2">R21</text>
<text x="40.3" y="29.4">4.7k</text>
<text x="40.6" y="27.2">R20</text>
<text x="54" y="28.4">C35</text>
<text x="20.6" y="34.2">LCD_SCL</text>
<text x="54" y="32.3">100nF</text>
<text x="131.8" y="35.3">33k</text>
<text x="131.8" y="33.1">R17</text>
<text x="170.5" y="35.3">33k</text>
<text x="170.5" y="33.1">R18</text>
<text x="20.6" y="36.2">LCD_SDA</text>
<text x="142" y="38">BUT1</text>
<text x="180.7" y="38">BUT2</text>
<text x="67.8" y="43.8">LCD</text>
<text x="131.8" y="47">1k</text>
<text x="131.8" y="44.8">R16</text>
<text x="170.5" y="47">1k</text>
<text x="170.5" y="44.8">R7</text>
<text x="123.8" y="52.1">BUT1</text>
<text x="139.6" y="53.8">100nF</text>
<text x="139.6" y="49.9">C34</text>
<text x="162.6" y="52.1">BUT2</text>
<text x="178.4" y="53.8">100nF</text>
<text x="178.4" y="49.9">C36</text>
<text x="123.4" y="57.9">T1157</text>
<text x="162.1" y="57.9">T1157</text>
<text x="53.9" y="66.2">LCD-CL010-4042-01</text>
<text x="6.9" y="84.9">3.3V</text>
<text x="22.1" y="84.9">3.3V</text>
<text x="28.3" y="84.9">3.3V</text>
<text x="34.4" y="84.9">3.3V</text>
<text x="9.7" y="93.5">R4</text>
<text x="27.4" y="95.7">R5</text>
<text x="33.5" y="95.7">R6</text>
<text x="9.8" y="96.4">33k</text>
<text x="26" y="97.9">4.7k</text>
<text x="32.1" y="97.9">4.7k</text>
<text x="55.2" y="100.8">BSLRX/UCA0RXD</text>
<text x="55.8" y="98.8">BSLTX/UCA0TXD</text>
<text x="129.2" y="96.7">LED1</text>
<text x="168" y="96.7">LED2</text>
<text x="12" y="107.5">UEXT-1</text>
<text x="42.1" y="104">J1</text>
<text x="54.3" y="104">J2</text>
<text x="133.5" y="104.5">LED1</text>
<text x="172.2" y="104.5">LED2</text>
<text x="12" y="109.5">UEXT-2</text>
<text x="12" y="111.4">UEXT-3</text>
<text x="12" y="113.4">UEXT-4</text>
<text x="12" y="115.4">UEXT-5</text>
<text x="12" y="117.3">UEXT-6</text>
<text x="12" y="119.3">UEXT-7</text>
<text x="31.9" y="118.4">UCB0_MISO/SCL</text>
<text x="43.5" y="116.5">SDA</text>
<text x="43.9" y="114.5">SCL</text>
<text x="52.6" y="118.4">R9</text>
<text x="59.9" y="118.4">NA</text>
<text x="71.7" y="118.4">R10</text>
<text x="80.3" y="118.4">0R(NA)</text>
<text x="89.5" y="118.4">SW_SCL</text>
<text x="134.4" y="117.3">R15</text>
<text x="135.7" y="119.5">1k</text>
<text x="173.1" y="117.3">R19</text>
<text x="174.5" y="119.5">1k</text>
<text x="11" y="125.1">UEXT-10</text>
<text x="12" y="121.2">UEXT-8</text>
<text x="12" y="123.2">UEXT-9</text>
<text x="31.6" y="120.3">UCB0_MOSI/SDA</text>
<text x="37.6" y="122.3">UCB0_CLK</text>
<text x="37.6" y="124.2">UCB0_STE</text>
<text x="52.6" y="120.3">R8</text>
<text x="59.9" y="120.3">NA</text>
<text x="71.7" y="120.3">R11</text>
<text x="80.3" y="120.3">0R(NA)</text>
<text x="89.5" y="120.3">SW_SDA</text>
<text x="16.4" y="130.4">BH10R</text>
<text x="4.9" y="139.7">3.3V</text>
<text x="30" y="143.5">TEST</text>
<text x="31.1" y="141.6">RST</text>
<text x="15.7" y="145.7">R1</text>
<text x="17.6" y="149.4">JTAG</text>
<text x="23.5" y="145.9">33k</text>
<text x="29.9" y="145.8">R2</text>
<text x="37.5" y="145.8">1k</text>
<text x="29.5" y="153.1">2.2nF</text>
<text x="29.5" y="151.2">C1</text>
<text x="29.8" y="155.6">R3</text>
<text x="37.5" y="155.6">33k</text>
<text x="45.6" y="153.6">#RST/SBWTDIO</text>
<text x="45.6" y="155.6">TEST/SBWTCK</text>
<text x="69.6" y="151.4">U1</text>
<text x="141.9" y="155.6">C5</text>
<text x="150.3" y="155.5">C6</text>
<text x="174.6" y="152.4">L1</text>
<text x="194.8" y="155.1">3.3V</text>
<text x="30.9" y="161.9">PJ.2</text>
<text x="30.9" y="159.9">PJ.3</text>
<text x="45.6" y="157.6">TCK</text>
<text x="45.6" y="161.5">TDI</text>
<text x="45.6" y="159.5">TMS</text>
<text x="143.5" y="161.5">C7</text>
<text x="17.6" y="167.3">BH14S</text>
<text x="30.9" y="165.8">PJ.0</text>
<text x="30.9" y="163.9">PJ.1</text>
<text x="45.6" y="167.3">LED1</text>
<text x="45.6" y="163.4">TDO</text>
<text x="120.5" y="168">QCT32768/6pF</text>
<text x="124.1" y="164.4">Q1</text>
<text x="143.5" y="163.3">NA</text>
<text x="143.5" y="167.2">NA</text>
<text x="143.5" y="165.3">C8</text>
<text x="30.8" y="168.9">P1.0</text>
<text x="30.8" y="170.9">P1.1</text>
<text x="30.8" y="172.9">P1.2</text>
<text x="45.6" y="169.3">BUT1</text>
<text x="45.6" y="171.2">UCB0_MISO/SCL</text>
<text x="45.6" y="173.2">UCB0_MOSI/SDA</text>
<text x="194.8" y="170.7">3.3V</text>
<text x="30.8" y="174.8">P1.3</text>
<text x="30.8" y="176.8">P1.4</text>
<text x="30.8" y="179.4">P1.5</text>
<text x="45.6" y="177.1">BSLRX/UCA0RXD</text>
<text x="45.6" y="179.1">BSLTX/UCA0TXD</text>
<text x="45.6" y="175.2">UCB0_CLK</text>
<text x="129.4" y="175.2">C9</text>
<text x="30.8" y="181.4">P1.6</text>
<text x="30.8" y="183.3">P1.7</text>
<text x="45.6" y="184.9">SW_SCL</text>
<text x="45.6" y="181">UCB0_STE</text>
<text x="174.6" y="181.8">L2</text>
<text x="194.8" y="184.4">3.3V</text>
<text x="10.5" y="188.7">HN1x2(Open)</text>
<text x="14" y="186.2">POUT</text>
<text x="30.8" y="186.6">P2.0</text>
<text x="30.8" y="188.5">P2.1</text>
<text x="30.8" y="190.5">P2.2</text>
<text x="45.6" y="190.8">BAT</text>
<text x="45.6" y="188.8">SENS_E</text>
<text x="45.6" y="186.9">SW_SDA</text>
<text x="30.8" y="192.4">P2.3</text>
<text x="30.8" y="194.4">P2.4</text>
<text x="30.8" y="196.4">P2.5</text>
<text x="45.6" y="196.7">LED2</text>
<text x="171.7" y="192.3">C26</text>
<text x="10.5" y="202.4">HN1x2(Close)</text>
<text x="14" y="199.9">PIN</text>
<text x="30.8" y="198.3">P2.6</text>
<text x="30.8" y="200.3">P2.7</text>
<text x="45.6" y="198.6">BUT2</text>
<text x="158.3" y="199.4">L3</text>
<text x="174.6" y="199.4">L6</text>
<text x="194.9" y="199.4">L7</text>
<text x="30.8" y="204.2">P3.0</text>
<text x="30.8" y="206.2">P3.1</text>
<text x="30.8" y="208.1">P3.2</text>
<text x="122.1" y="209.2">Q3</text>
<text x="139.4" y="206.4">10pF</text>
<text x="139.4" y="204.5">C22</text>
<text x="158.3" y="209.2">L4</text>
<text x="169.7" y="205.5">C25</text>
<text x="199.9" y="208.4">C29</text>
<text x="30.8" y="210">P3.3</text>
<text x="30.8" y="212">P3.4</text>
<text x="30.8" y="214">P3.5</text>
<text x="30.8" y="215.9">P3.6</text>
<text x="45.6" y="214.3">LCD_SCL</text>
<text x="120.5" y="214.3">R12</text>
<text x="129.2" y="214.3">56k/1%</text>
<text x="139.4" y="214.2">10pF</text>
<text x="139.4" y="212.3">C23</text>
<text x="172" y="210.2">C27</text>
<text x="30.8" y="217.9">P3.7</text>
<text x="45.6" y="216.3">LCD_SDA</text>
<text x="69.6" y="220.5">CC430F5137IRGZ</text>
<text x="139.4" y="218.1">470nF</text>
<text x="139.4" y="216.3">C24</text>
<text x="174.6" y="217">L5</text>
<text x="184.3" y="218">C28</text>
<text x="144.2" y="237.5">Monopole_PCB_Antenna</text>
<text x="144.2" y="234.2">ANT</text>
<text x="183" y="239.7">C30</text>
<text x="159.3" y="241.7">R13</text>
<text x="168" y="241.7">0R(NA)</text>
<text x="196.9" y="240.5">L8</text>
<text x="16.6" y="249.3">BAT</text>
<text x="43.6" y="248.7">R25</text>
<text x="54.3" y="249.3">SENS_E</text>
<text x="151" y="247.6">C32</text>
<text x="151.7" y="251">NA</text>
<text x="171.4" y="247.6">C31</text>
<text x="172.1" y="251">NA</text>
<text x="25.2" y="257.2">C37</text>
<text x="35.9" y="257.2">R24</text>
<text x="41.6" y="252.6">56k/1%</text>
<text x="25.2" y="261.9">100nF</text>
<text x="35.9" y="260">47k/1%</text>
<text x="94.1" y="261.1">3.3V</text>
<text x="66.5" y="268.4">VR</text>
<text x="6.4" y="270.4">LIPO_BAT</text>
<text x="25.8" y="272.8">VIN</text>
<text x="108.3" y="272.7">3.3V</text>
<text x="7.2" y="279.2">DW02R</text>
<text x="35.4" y="280.6">C2</text>
<text x="45.6" y="280.1">C3</text>
<text x="82.3" y="280.6">C33</text>
<text x="96.6" y="281.1">C4</text>
<text x="11.7" y="285.5">GND.</text>
<text x="11.8" y="287.5">GND</text>
<text x="35.4" y="285.4">100nF</text>
<text x="96.6" y="284.9">100nF</text>
<text x="102.2" y="286.7">R14</text>
<text x="110.9" y="286.7">0R(NA)</text>
</g>
<g font-size="2" fill="#f00">
<text x="8.4" y="267.9">3.7V</text>
<text x="6.4" y="273.8">+</text>
<text x="6.4" y="275.8">-</text>
</g>
<g font-size="1.9" fill="#808080">
<text x="135.1" y="174.9" transform="rotate(-90 135.1 174.9)">C10</text>
<text x="139.2" y="174.9" transform="rotate(-90 139.2 174.9)">C11</text>
<text x="143.3" y="174.9" transform="rotate(-90 143.3 174.9)">C12</text>
<text x="147.3" y="174.9" transform="rotate(-90 147.3 174.9)">C13</text>
<text x="151.4" y="174.9" transform="rotate(-90 151.4 174.9)">C14</text>
<text x="130.4" y="192.9" transform="rotate(-90 130.4 192.9)">C15</text>
<text x="134.5" y="192.9" transform="rotate(-90 134.5 192.9)">C16</text>
<text x="138.6" y="192.9" transform="rotate(-90 138.6 192.9)">C17</text>
<text x="142.7" y="192.9" transform="rotate(-90 142.7 192.9)">C18</text>
<text x="146.8" y="192.9" transform="rotate(-90 146.8 192.9)">C19</text>
<text x="150.8" y="192.9" transform="rotate(-90 150.8 192.9)">C20</text>
<text x="154.9" y="192.9" transform="rotate(-90 154.9 192.9)">C21</text>
</g>
<g font-size="1.7" fill="#808080">
<text x="40.1" y="106.7">1</text>
<text x="45.1" y="106.7">3</text>
<text x="52.4" y="106.7">1</text>
<text x="57.4" y="106.7">3</text>
<text x="15.2" y="155.6">10</text>
<text x="15.2" y="153.6">12</text>
<text x="15.2" y="151.7">14</text>
<text x="24.3" y="155.6">9</text>
<text x="24.3" y="153.6">11</text>
<text x="24.3" y="151.7">13</text>
<text x="65.7" y="153.6">40</text>
<text x="65.7" y="155.6">39</text>
<text x="69.4" y="154.5">#RST/NMI/SBWTDIO</text>
<text x="110" y="154.9">AVCC</text>
<text x="116.5" y="153.6">45</text>
<text x="16.1" y="161.5">4</text>
<text x="16.1" y="159.5">6</text>
<text x="16.1" y="157.6">8</text>
<text x="24.3" y="161.5">3</text>
<text x="24.3" y="159.5">5</text>
<text x="24.3" y="157.6">7</text>
<text x="65.7" y="161.5">36</text>
<text x="65.7" y="159.5">37</text>
<text x="65.7" y="157.6">38</text>
<text x="69.4" y="160.4">PJ.2/TMS</text>
<text x="69.4" y="158.4">PJ.3/TCK</text>
<text x="69.4" y="156.5">TEST/SBWTCK</text>
<text x="110" y="160.8">AVSS</text>
<text x="116.5" y="159.5">42</text>
<text x="116.5" y="161.5">44</text>
<text x="16.1" y="163.4">2</text>
<text x="24.3" y="163.4">1</text>
<text x="65.7" y="167.4">13</text>
<text x="65.7" y="163.4">35</text>
<text x="69.4" y="164.3">PJ.0/TDO</text>
<text x="69.4" y="162.3">PJ.1/TDI/TCLK</text>
<text x="106.6" y="166.7">P5.1/XOUT</text>
<text x="108.5" y="162.7">P5.0/XIN</text>
<text x="116.5" y="165.4">43</text>
<text x="65.7" y="169.3">12</text>
<text x="65.7" y="171.2">11</text>
<text x="65.7" y="173.2">10</text>
<text x="69.4" y="168.2">P1.0/PM_RFGDO0</text>
<text x="69.4" y="170.1">P1.1/PM_RFGDO2</text>
<text x="69.4" y="172.1">P1.2/PM_UCB0SOMI/PM_UCB0SCL</text>
<text x="110.2" y="170.6">DVCC</text>
<text x="110.2" y="172.5">DVCC</text>
<text x="116.5" y="169.3">8</text>
<text x="116.5" y="171.2">22</text>
<text x="116.5" y="173.2">41</text>
<text x="66.6" y="175.2">9</text>
<text x="66.6" y="177.1">6</text>
<text x="66.6" y="179.1">5</text>
<text x="69.4" y="174.1">P1.3/PM_UCB0SIMO/PM_UCB0SDA</text>
<text x="69.4" y="176">P1.4/PM_UCB0CLK/PM_UCA0STE</text>
<text x="69.4" y="178">P1.5/PM_UCA0RXD/PM_UCA0SOMI</text>
<text x="69.4" y="180">P1.6/PM_UCA0TXD/PM_UCA0SIMO</text>
<text x="110.2" y="174.5">DVCC</text>
<text x="111.2" y="178.4">VSS</text>
<text x="116.5" y="177.1">VSS</text>
<text x="66.6" y="181">4</text>
<text x="66.6" y="185">3</text>
<text x="69.4" y="181.9">P1.7/PM_UCA0CLK/PM_UCB0STE/(ROSC)</text>
<text x="69.4" y="185.8">P2.0/PM_CBOUT1/PM_TA1CLK/CB0/A0</text>
<text x="108.9" y="184.3">GUARD</text>
<text x="116.5" y="185">27</text>
<text x="116.5" y="183">34</text>
<text x="65.7" y="190.8">48</text>
<text x="66.6" y="186.9">2</text>
<text x="66.6" y="188.9">1</text>
<text x="69.4" y="187.8">P2.1/PM_TA1CCR0A/CB1/A1</text>
<text x="69.4" y="189.7">P2.2/PM_TA1CCR1A/CB2/A2</text>
<text x="69.4" y="191.7">P2.3/PM_TA1CCR2A/CB3/A3</text>
<text x="107.1" y="186.2">AVCC_RF</text>
<text x="107.1" y="188.2">AVCC_RF</text>
<text x="107.1" y="190.1">AVCC_RF</text>
<text x="116.5" y="186.9">28</text>
<text x="116.5" y="188.9">31</text>
<text x="116.5" y="190.8">32</text>
<text x="65.7" y="192.8">47</text>
<text x="65.7" y="194.7">46</text>
<text x="65.7" y="196.7">24</text>
<text x="69.4" y="193.6">P2.4/PM_RTCCLK/CB4/A4/VREF-/VEREF-</text>
<text x="69.4" y="195.6">P2.5/PM_SVMOUT/CB5/A5/VREF+/VEREF+</text>
<text x="69.4" y="197.6">P2.6/PM_ACLK/(RF_ATEST)</text>
<text x="107.1" y="192.1">AVCC_RF</text>
<text x="65.7" y="198.6">23</text>
<text x="65.7" y="202.6">21</text>
<text x="69.4" y="199.5">P2.7/PM_MODCLK/PM_DMAE0</text>
<text x="69.4" y="203.4">P3.0/PM_CBOUT0/PM_TA0CLK</text>
<text x="110.6" y="201.9">RF_N</text>
<text x="110.8" y="203.8">RF_P</text>
<text x="116.5" y="200.6">30</text>
<text x="116.5" y="202.6">29</text>
<text x="65.7" y="204.5">20</text>
<text x="65.7" y="206.5">19</text>
<text x="65.7" y="208.5">18</text>
<text x="69.4" y="205.4">P3.1/PM_TA0CCR0A</text>
<text x="69.4" y="207.3">P3.2/PM_TA0CCR1A</text>
<text x="69.4" y="209.3">P3.3/PM_TA0CCR2A</text>
<text x="107.4" y="209.7">RF_XOUT</text>
<text x="116.5" y="208.5">26</text>
<text x="129.6" y="208.3">GND</text>
<text x="65.7" y="210.4">17</text>
<text x="65.7" y="212.4">16</text>
<text x="65.7" y="214.3">15</text>
<text x="69.4" y="211.3">P3.4/PM_TA0CCR3A</text>
<text x="69.4" y="213.2">P3.5/PM_TA0CCR4A</text>
<text x="69.4" y="215.2">P3.6/PM_RFGDO1</text>
<text x="108.9" y="215.6">R_BIAS</text>
<text x="109.3" y="211.7">RF_XIN</text>
<text x="116.5" y="210.4">25</text>
<text x="116.5" y="214.3">33</text>
<text x="129.6" y="210.3">GND</text>
<text x="65.7" y="216.3">14</text>
<text x="69.4" y="217.1">P3.7/PM_SMCLK</text>
<text x="109.1" y="217.6">VCORE</text>
<text x="116.5" y="216.3">7</text>
<text x="12.1" y="273">1</text>
<text x="12.1" y="275">2</text>
<text x="61" y="273">2</text>
<text x="65.3" y="273.9">VIN</text>
<text x="61" y="280.8">1</text>
<text x="65.3" y="278.2">VOUT</text>
<text x="65.3" y="281.7">GND</text>
<text x="73.2" y="276.9">3</text>
</g>
<g font-size="1.6" fill="#808080">
<text x="40.7" y="42.8" transform="rotate(-90 40.7 42.8)">4</text>
<text x="44.8" y="42.8" transform="rotate(-90 44.8 42.8)">3</text>
<text x="48.9" y="42.8" transform="rotate(-90 48.9 42.8)">2</text>
<text x="53" y="42.8" transform="rotate(-90 53 42.8)">1</text>
<text x="42" y="49.6" transform="rotate(-90 42 49.6)">SDA</text>
<text x="46.1" y="49.4" transform="rotate(-90 46.1 49.4)">SCL</text>
<text x="50.2" y="49.6" transform="rotate(-90 50.2 49.6)">VDD</text>
<text x="54.3" y="49.6" transform="rotate(-90 54.3 49.6)">VSS</text>
<text x="42.8" y="109.8" transform="rotate(-90 42.8 109.8)">2</text>
<text x="55" y="109.8" transform="rotate(-90 55 109.8)">2</text>
<text x="14.3" y="192" transform="rotate(-90 14.3 192)">2</text>
<text x="16.3" y="192" transform="rotate(-90 16.3 192)">1</text>
<text x="14.3" y="205.7" transform="rotate(-90 14.3 205.7)">2</text>
<text x="16.3" y="205.7" transform="rotate(-90 16.3 205.7)">1</text>
<text x="59.4" y="270.4">MCP1700T-3302E/MB</text>
<text x="45.6" y="285">10uF/6.3V</text>
<text x="82.3" y="285">10uF/6.3V</text>
</g>
<g font-size="1.4" fill="#808080">
<text x="139.7" y="158.5">100nF</text>
<text x="168.5" y="196">1.5pF/+-0.25pF/COG</text>
<text x="169.7" y="207.4">1pF/+-0.25pF/COG</text>
<text x="168.5" y="213.6">1.5pF/+-0.25pF/COG</text>
<text x="188.5" y="211.8">3.3pF/+-0.25pF/COG</text>
<text x="190.4" y="218">100pF/5%/COG</text>
<text x="178.4" y="245.5">100pF/5%/COG</text>
</g>
<g font-size="1.4" fill="#f00">
<text x="35.9" y="248.8">(2.5V)</text>
<text x="35.9" y="272.3">(4.6V)</text>
</g>
<g font-size="1.3" fill="#808080">
<text x="141.7" y="121.1" transform="rotate(-90 141.7 121.1)">RED(GYX-SD-TC0805SURK)</text>
<text x="180.4" y="122.1" transform="rotate(-90 180.4 122.1)">GREEN(GYX-SD-TC0805SGC)</text>
<text x="130.8" y="181.4" transform="rotate(-90 130.8 181.4)">100nF</text>
<text x="139" y="181.4" transform="rotate(-90 139 181.4)">100nF</text>
<text x="147.1" y="181.4" transform="rotate(-90 147.1 181.4)">100nF</text>
<text x="134.5" y="197.6" transform="rotate(-90 134.5 197.6)">2pF</text>
<text x="142.7" y="197.6" transform="rotate(-90 142.7 197.6)">2pF</text>
<text x="130.4" y="199" transform="rotate(-90 130.4 199)">100nF</text>
<text x="138.6" y="199" transform="rotate(-90 138.6 199)">100nF</text>
<text x="146.8" y="199" transform="rotate(-90 146.8 199)">100nF</text>
<text x="150.8" y="199" transform="rotate(-90 150.8 199)">100nF</text>
<text x="154.9" y="199" transform="rotate(-90 154.9 199)">100nF</text>
</g>
<g font-size="1.3" fill="#800000">
<text x="154.9" y="155.6" transform="rotate(-90 154.9 155.6)">+</text>
<text x="132.3" y="175.1" transform="rotate(-90 132.3 175.1)">+</text>
<text x="140.5" y="175.1" transform="rotate(-90 140.5 175.1)">+</text>
<text x="148.6" y="175.1" transform="rotate(-90 148.6 175.1)">+</text>
<text x="44.7" y="280.8" transform="rotate(-90 44.7 280.8)">+</text>
<text x="81.4" y="280.8" transform="rotate(-90 81.4 280.8)">+</text>
</g>
<g font-size="1.1" fill="#800000">
<text x="77.1" y="119.1">0R</text>
<text x="77.1" y="121">0R</text>
<text x="164.7" y="242.4">0R</text>
<text x="107.7" y="287.4">0R</text>
</g>
<g font-size="1.1" fill="#808080">
<text x="165.9" y="155.4">FB0805/600R/200mA(201209-601)</text>
<text x="165.9" y="185.3">FB0805/600R/200mA(201209-601)</text>
<text x="117.5" y="220.9">TSX-3225/26MHz/10PPM/9pF/3.2x2.5mm SMD</text>
</g>
<g font-size="1" fill="#808080">
<text x="148.6" y="158.9">10uF/6.3V</text>
<text x="134.1" y="182.6" transform="rotate(-90 134.1 182.6)">10uF/6.3V</text>
<text x="142.2" y="182.6" transform="rotate(-90 142.2 182.6)">10uF/6.3V</text>
<text x="150.4" y="182.6" transform="rotate(-90 150.4 182.6)">10uF/6.3V</text>
</g>
<g font-size=".8" fill="#808080">
<text x="39.3" y="105">1-2:Open; 2-3:Close</text>
<text x="50.7" y="105">1-2:Open; 2-3:Close</text>
<text x="152.8" y="202.1">12nH/5%(ELJRE12NJFA/1198377)</text>
<text x="170.1" y="202.1">18nH/5%(ELJRE18NJFA/1198379)</text>
<text x="189.5" y="202.1">12nH/5%(ELJRE12NJFA/1198377)</text>
<text x="153.3" y="212.4">12nH/5%(ELJRE12NJFA/1198377)</text>
<text x="170.1" y="219.7">18nH/5%(ELJRE18NJFA/1198379)</text>
<text x="189.9" y="243.2">12nH/5%(ELJRE12NJFA/1198377)</text>
</g>
<text font-size=".7" fill="#800000" x="129.9" y="163.5">GND</text>
</svg>
